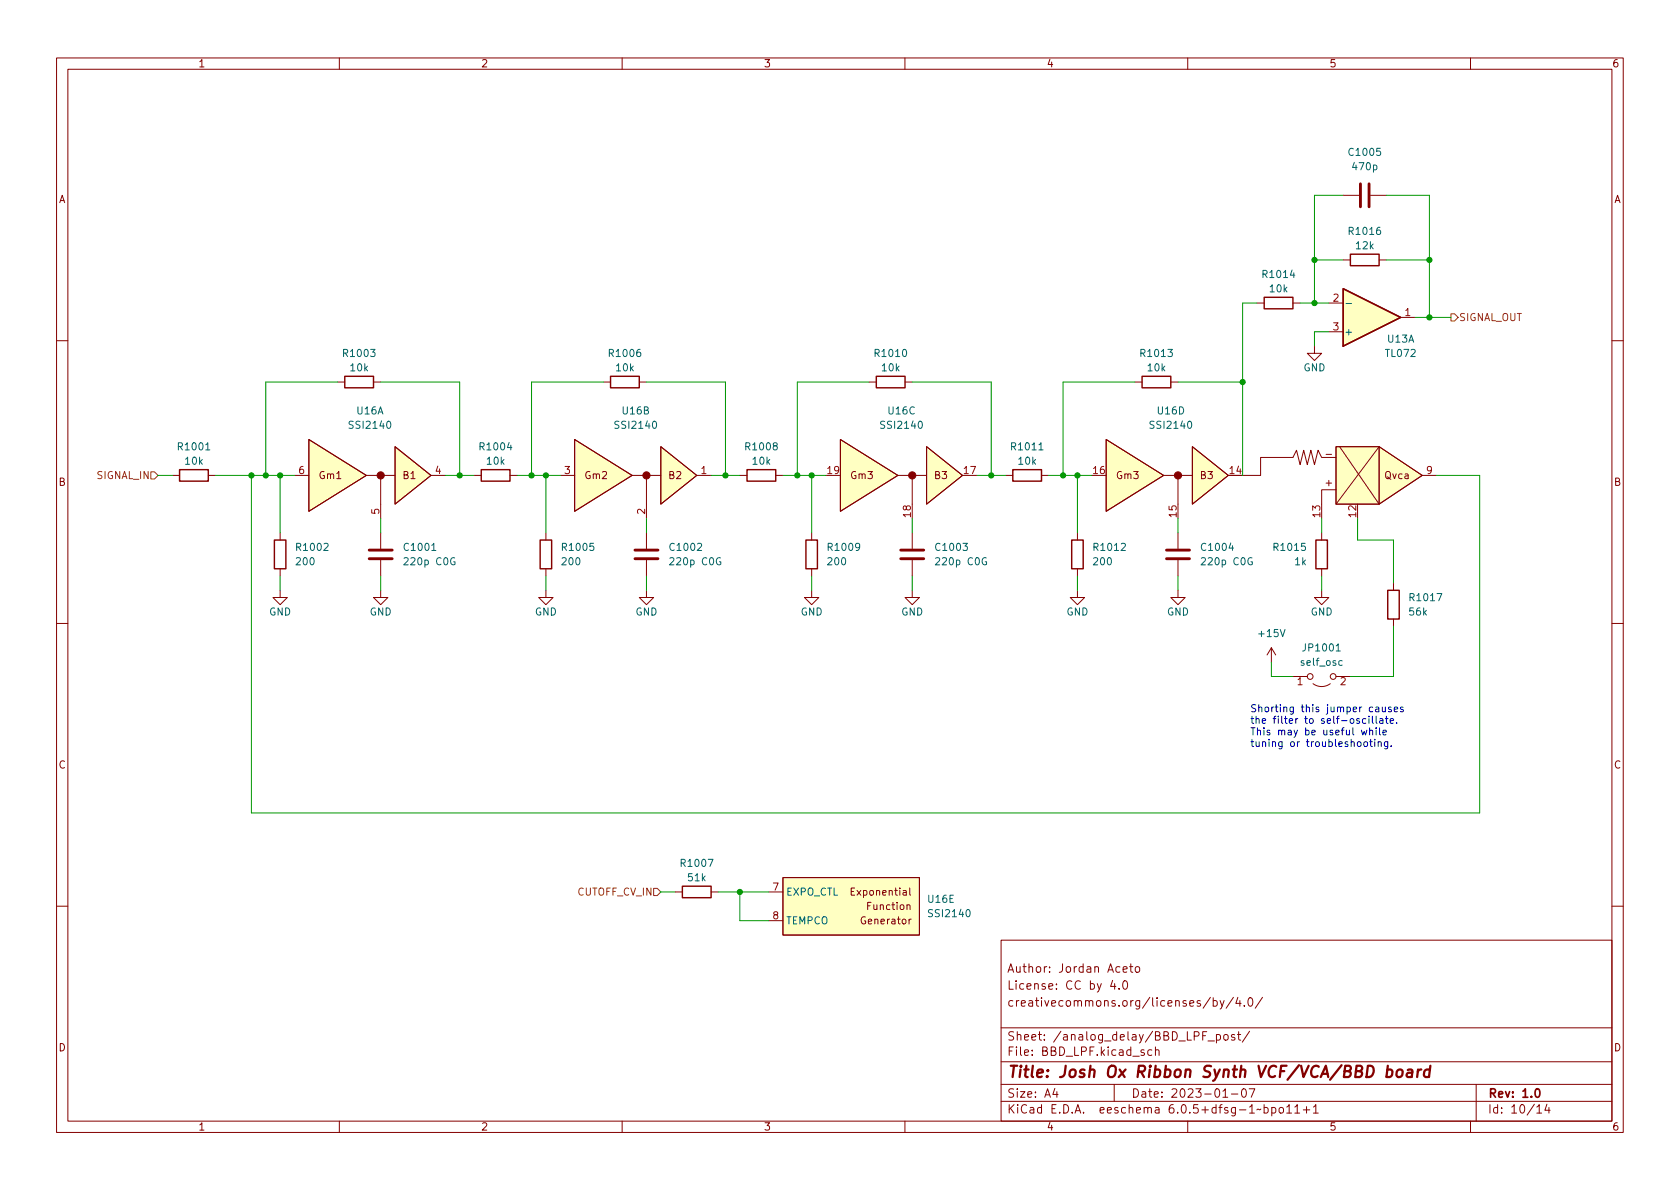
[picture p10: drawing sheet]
<svg xmlns="http://www.w3.org/2000/svg" width="297mm" height="210mm" viewBox="0 0 297 210" stroke-linecap="round" stroke-linejoin="round" font-family="sans-serif">
<g fill="none" stroke="#840000" stroke-width=".18">
<path d="M10 10.2h277v190.1h-277zM12 12.2h273v186.1h-273zM60 10.2v2M110 10.2v2M160 10.2v2M210 10.2v2M260 10.2v2M237.5 34.5h2.8M242.3 34.5h2.8M222.2 53.6h1.3M228.6 53.6h1.3M234.9 53.6h2.6"/>
<path d="M234.9 58.7h2.6M237.5 46h1.3M243.8 46h1.3M247.6 56.1h2.6M10 60.2h2M54.6 77.7l10.2 6.4-10.2 6.3zM59.7 67.6h1.3M66 67.6h1.3M69.8 79l6.4 5.1-6.4 5zM101.6 77.7l10.2 6.4-10.2 6.3zM106.7 67.6h1.2M113 67.6h1.3"/>
<path d="M116.8 79l6.4 5.1-6.4 5zM148.6 77.7l10.1 6.4-10.1 6.3zM153.7 67.6h1.2M160 67.6h1.3M163.8 79l6.4 5.1-6.4 5zM195.6 77.7l10.1 6.4-10.1 6.3zM200.7 67.6h1.2M207 67.6h1.3M210.8 79l6.4 5.1-6.4 5zM232.4 61.2v1.3h1.3l-1.3 1.2-1.3-1.2h1.3M236.9 79l6.9 10.1h-7.6v-10.1h7.6l-7.6 10.1M243.8 79l7.7 5.1-7.7 5z"/>
<path d="M285 60.2h2M30.5 84.1h1.2M36.8 84.1h1.3M49.5 94.2v1.3M52.1 84.1h2.5M64.8 84.1h2.5M67.3 94.2v2.8M67.3 99.1v2.7M69.8 84.1h-2.5v7.6M76.2 84.1h2.5M83.8 84.1h1.3M90.2 84.1h1.2"/>
<path d="M96.5 94.2v1.3M99.1 84.1h2.5M111.8 84.1h2.5M114.3 94.2v2.8M114.3 99.1v2.7M116.8 84.1h-2.5v7.6M123.2 84.1h2.5M130.8 84.1h1.3M137.2 84.1h1.2M143.5 94.2v1.3M158.7 84.1h2.6M161.3 94.2v2.8"/>
<path d="M161.3 99.1v2.7M163.8 84.1h-2.5v5M177.8 84.1h1.3M184.1 84.1h1.3M190.5 94.2v1.3M205.7 84.1h2.6M208.3 94.2v2.8M208.3 99.1v2.7M210.8 84.1h-2.5v5M233.7 94.2v1.3M236.2 80.9h-2.5l-.7-1.3-.6 2.6-.6-2.6-.7 2.6-.6-2.6-.6 2.6-.7-2.6-.6 1.3h-5.7v3.2h-3.2M236.2 86.6h-2.5v2.5"/>
<path d="M251.5 84.1h2.5M10 110.2h2M49.5 104.4v1.3h1.3l-1.3 1.2-1.2-1.2h1.2M49.5 100.6v1.2M67.3 104.4v1.3h1.3l-1.3 1.2-1.3-1.2h1.3M96.5 104.4v1.3h1.3l-1.3 1.2-1.3-1.2h1.3M96.5 100.6v1.2M114.3 104.4v1.3h1.3l-1.3 1.2-1.3-1.2h1.3M143.5 104.4v1.3h1.3l-1.3 1.2-1.3-1.2h1.3M143.5 100.6v1.2M161.3 104.4v1.3h1.3l-1.3 1.2-1.3-1.2h1.3M190.5 104.4v1.3h1.3l-1.3 1.2-1.3-1.2h1.3"/>
<path d="M190.5 100.6v1.2M208.3 104.4v1.3h1.2l-1.2 1.2-1.3-1.2h1.3M224.8 114.5l-.8 1.3M224.8 114.5v2.6M224.8 114.5l.8 1.3M228.6 119.6h2.5M233.7 104.4v1.3h1.2l-1.2 1.2-1.3-1.2h1.3M233.7 100.6v1.2M236.2 119.6h2.6M246.4 103.1v1.3M246.4 109.5v1.2M285 110.2h2"/>
<path d="M232.2 120.9a2.54 2.54 0 0 0 3 0M119.4 157.7h1.2M125.7 157.7h1.3M135.9 157.7h2.5M138.4 155.2h24.2v10.1h-24.2zM160.8 157v1.1l.2 .2M10 160.2h2M135.9 162.8h2.5M160.4 160.1l.1-.1 .3 .1 .1 .7M161.1 162.5l-.4 .3M177 166.3h108v32h-108zM196.7 173.4l-.3 1h.9"/>
<path d="M197.1 173.9v1M197.9 174.8v.1M198.6 171.4l.7-.1-.1-.3-.4-.1-.2 .2v.8h.6M198.6 173.6l.3-.2a.81 .81 0 0 1 .5 .7 .81 .81 0 0 1-.3 .8h-.1a.81 .81 0 0 1-.4-1.3zM199.7 170.9h.6M199.9 170.4v1.3l.4 .2M200.9 171l.3-.1 .3 .3v.4l-.3 .3h-.3l-.2-.3v-.4zM214 176.4l-1.3 1.9M214.5 177l.4-.1 .3 .3v.4l-.1 .3h-.6M214.5 176.4v1.5M215.7 176.9l.4 1M216.4 176.9l-.5 1.4-.2 .1"/>
<path d="M218.1 176.4l-1.3 1.9M218.9 176.4l-.4 1h.9M219.2 176.9v1M220 177.8v.1M220.8 176.6l.2-.2a.81 .81 0 0 1 .6 .7 .81 .81 0 0 1-.3 .8h-.2a.81 .81 0 0 1-.3-1.3zM223.2 176.4l-1.3 1.9M285 160.2h2M60 198.3v2M110 198.3v2M160 198.3v2M177 194.8h108M177 191.8h108"/>
<path d="M177 187.8h108M177 181.8h108M186.5 192.5l-.4 1h1M186.9 193v1M197 191.8v3M202.3 185.7l-.4-.1-.2 .2 .1 .3 .5 .1v.4h-.6M203.6 185.7l-.4-.1-.3 .3v.4l.2 .3h.5M204.3 185.8l.2-.2 .4 .1v.9M204.3 185.1v1.5M210 198.3v2M213.6 184.1h1.1M215.1 183l.4-.1 .3 .3v.4l-.2 .3h-.5"/>
<path d="M215.1 182.9v1.5M216.2 194h.9M216.4 183.1l.2-.2 .5 .2v.5l-.1 .3h-.4l-.2-.1zM217.7 193.5h1.2M218.3 183l-.4-.1-.2 .2 .1 .3 .5 .1v.4h-.6M218.8 182.9h.6M219 182.4v1.3l.4 .2M219.7 192.6l.2-.1a.81 .81 0 0 1 .5 .7 .81 .81 0 0 1-.3 .8h-.1a.81 .81 0 0 1-.6-.6 .81 .81 0 0 1 .3-.8zM220.9 192.5h1l-.7 1.5M220.9 182.4l-1.3 1.9M223.5 195.9l.4-.1 .3 .3v.4l-.1 .3h-.6M223.5 195.3v1.5"/>
<path d="M224.9 195.9l.4-.1 .3 .3v.4l-.2 .3h-.5M224.9 195.8v1.5M226.3 195.9l.3-.1 .3 .3v.4l-.3 .3h-.3l-.2-.3v-.4zM227.5 195.8l.4-.5v1.5M227.5 196.8h.9M228.9 195.8l.5-.5v1.5M228.9 196.8h.9M230.4 196.3h1.2M231 195.7v1.1M232.2 195.8l.4-.5v1.5M232.2 196.8h.9M260 198.3v2"/>
<path d="M261 191.8v6.5M271.7 195.8l.5-.5v1.5M271.7 196.8h.9M273.5 195.3l-.4 1h1M273.9 195.8v1"/>
<circle cx="231.6" cy="119.6" r=".51"/>
<circle cx="235.7" cy="119.6" r=".51"/>
</g>
<path d="M271.6 192.6l.2-.1a.82 .82 0 0 1 .6 .7 .82 .82 0 0 1-.3 .8h-.2a.81 .81 0 0 1-.6-.6 .81 .81 0 0 1 .3-.8z" fill="none" stroke="#840000" stroke-width=".3"/>
<path d="M245.3 189.2l.2-.1 .5 .1 .2 .3-.1 .6a.66 .66 0 0 1-1 .3M245.4 188.5l-.3 2M247.1 189.3a.52 .52 0 0 1 .5-.2 .52 .52 0 0 1 .4 .4l-.1 .6a.55 .55 0 0 1-.5 .4 .55 .55 0 0 1-.5-.4zM248.9 189.2l.2-.1 .6 .1-.1 1.3M249.7 189.6l-.7 .1a.4 .4 0 0 0-.3 .3 .4 .4 0 0 0 .2 .5l.7-.1M250.7 189.1l-.1 1.4M251.3 189.1l-.4 .1-.2 .3M252.8 189.2a.66 .66 0 0 0-1 .3v.6l.1 .3 .2 .1 .6-.1M252.9 188.5l-.2 2" fill="none" stroke="#840000" stroke-width=".4"/>
<g fill="none" stroke="#840000" stroke-width=".25">
<path d="M223.5 52.6h5.1v2h-5.1zM237.5 51l10.1 5.1-10.1 5.1zM238.8 45h5v2h-5zM61 66.5h5v2.1h-5zM107.9 66.5h5.1v2.1h-5.1zM154.9 66.5h5.1v2.1h-5.1zM201.9 66.5h5.1v2.1h-5.1zM31.7 83.1h5.1v2h-5.1zM48.5 95.5h2v5.1h-2zM85.1 83.1h5.1v2h-5.1zM95.5 95.5h2v5.1h-2zM132.1 83.1h5.1v2h-5.1z"/>
<path d="M142.5 95.5h2v5.1h-2zM179.1 83.1h5v2h-5zM189.5 95.5h2v5.1h-2zM232.7 95.5h2v5.1h-2zM245.4 104.4h2v5.1h-2zM120.6 156.7h5.1v2h-5.1z"/>
</g>
<g fill="#ffffc2" stroke="#ffffc2" stroke-width=".18">
<path d="M237.5 51l10.1 5.1-10.1 5.1z"/>
<path d="M195.6 77.7l10.1 6.4-10.1 6.3z"/>
<path d="M236.2 79h7.6v10.1h-7.6z"/>
<path d="M243.8 79l7.7 5.1-7.7 5z"/>
<path d="M210.8 79l6.4 5.1-6.4 5z"/>
<path d="M54.6 77.7l10.2 6.4-10.2 6.3z"/>
<path d="M69.8 79l6.4 5.1-6.4 5z"/>
<path d="M101.6 77.7l10.2 6.4-10.2 6.3z"/>
<path d="M116.8 79l6.4 5.1-6.4 5z"/>
<path d="M148.6 77.7l10.1 6.4-10.1 6.3z"/>
<path d="M163.8 79l6.4 5.1-6.4 5z"/>
<path d="M138.4 155.2h24.2v10.1h-24.2z"/>
</g>
<path d="M238 53.7h1M80.4 98.7a.59 .59 0 0 0-.7 .5 .59 .59 0 0 0 .7 .6l.1-.5h-.3M127.4 98.7a.59 .59 0 0 0-.8 .5 .59 .59 0 0 0 .8 .6v-.5h-.2M174.4 98.7a.59 .59 0 0 0-.8 .5 .59 .59 0 0 0 .8 .6v-.5h-.2M221.4 98.7a.59 .59 0 0 0-.8 .5 .59 .59 0 0 0 .8 .6v-.5h-.2M236.3 115.1h.7M237.3 116.9l-.4-.1-.2 .3 .1 .5h.5" fill="none" stroke="#006464" stroke-width=".18"/>
<path d="M240.5 32.5v4.1M242.1 32.5v4.1M65.3 98.8h4M65.3 97.3h4M112.3 98.8h4M112.3 97.3h4M159.3 98.8h4M159.3 97.3h4M206.2 98.8h4.1M206.2 97.3h4.1" fill="none" stroke="#840000" stroke-width=".51"/>
<g fill="#840000" stroke="#840000" stroke-width=".18">
<circle cx="208.3" cy="84.1" r=".63"/>
<circle cx="67.3" cy="84.1" r=".63"/>
<circle cx="114.3" cy="84.1" r=".63"/>
<circle cx="161.3" cy="84.1" r=".63"/>
</g>
<path d="M256.5 55.5h.7l.6 .6-.6 .7h-.7zM26.7 83.4h.6l.6 .7-.6 .6h-.6zM115.6 157.1h.6l.6 .6-.6 .7h-.6z" fill="none" stroke="#725600" stroke-width=".18"/>
<g fill="none" stroke="#0000c2" stroke-width=".18">
<path d="M240.7 129.1l.3 .9 .2-.6 .2 .6 .3-.9M241.3 131.2h.3l.2 .2v.4l-.2 .2-.3-.1-.2-.1zM241.5 127.1h-.4l-.2 .2 .1 .6h.5M242 127.1v.8M242.2 129.2l.1-.1 .3 .1 .1 .8M242.2 128.7v1.3M242.2 131.2h.4M242.3 130.7v1.1l.3 .2M242.6 126.6v1.1l.2 .2M243.1 130.7v.2M243.1 131.2v.8M243.3 125.1h.4l.1 .8"/>
<path d="M243.3 126.6v1.1l.2 .2M243.3 128.7v.1M243.3 129.1v.9M243.7 131.3l.2-.1h.3v.8M243.7 131.2v.8M243.8 125.3l-.4 .1-.2 .2 .2 .3 .4-.1M243.9 128.7v1.1l.2 .2M244 127.1h.5v.8M244.4 125l.1 .8 .3 .1 .1-.1M244.5 127.4h-.4l-.2 .2 .2 .3h.4M244.5 129.5l.6-.1v-.2l-.4-.1-.2 .2 .1 .6h.5M244.9 125v.9"/>
<path d="M244.9 127.1h.5M245.1 126.6v1.1l.3 .2M245.4 131.2v1l-.3 .2h-.3M245.4 131.2h-.4l-.2 .2 .1 .5h.5M245.8 127.5l.6-.1-.1-.3h-.3l-.2 .2 .1 .6h.4M246 125.1l-.3-.1-.2 .2v.2l.5 .1v.3h-.5M246 131.9v.1M246.5 125.5l.6-.2v-.2l-.4-.1-.2 .2 .1 .6h.5M246.9 127.8v.1M248.1 125.1l-.3-.1-.2 .2 .1 .2 .4 .1v.3h-.5"/>
</g>
<g fill="none" stroke="#009600" stroke-width=".18">
<path d="M237.5 34.5h-5.1v19.1M245.1 34.5h7.6v21.6M222.2 53.6h-2.5v30.5M229.9 53.6h5M232.4 46h5.1M234.9 58.7h-2.5v2.5M245.1 46h7.6M250.2 56.1h6.3M59.7 67.6h-12.7v16.5M67.3 67.6h14v16.5M106.7 67.6h-12.7v16.5M114.3 67.6h14v16.5"/>
<path d="M153.7 67.6h-12.7v16.5M161.3 67.6h14v16.5M200.7 67.6h-12.7v16.5M208.3 67.6h11.4M27.9 84.1h2.6M38.1 84.1h14M44.4 84.1v59.7h217.2v-59.7h-7.6M49.5 84.1v10.1M67.3 91.7v2.5M78.7 84.1h5.1M91.4 84.1h7.7M96.5 84.1v10.1"/>
<path d="M114.3 91.7v2.5M125.7 84.1h5.1M138.4 84.1h7.6M143.5 84.1v10.1M161.3 91.7v2.5M172.7 84.1h5.1M185.4 84.1h7.6M190.5 84.1v10.1M208.3 91.7v2.5M233.7 91.7v2.5M240 91.7v3.8h6.4v7.6M49.5 101.8v2.6"/>
<path d="M67.3 101.8v2.6M96.5 101.8v2.6M114.3 101.8v2.6M143.5 101.8v2.6M161.3 101.8v2.6M190.5 101.8v2.6M208.3 101.8v2.6M224.8 117.1v2.5h3.8M233.7 101.8v2.6M246.4 110.7v8.9h-7.6M116.8 157.7h2.6M127 157.7h8.9"/>
<path d="M130.8 157.7v5.1h5.1"/>
</g>
<g fill="#009600" stroke="#009600" stroke-width=".18">
<circle cx="175.3" cy="84.1" r=".46"/>
<circle cx="190.5" cy="84.1" r=".46"/>
<circle cx="143.5" cy="84.1" r=".46"/>
<circle cx="141" cy="84.1" r=".46"/>
<circle cx="188" cy="84.1" r=".46"/>
<circle cx="94" cy="84.1" r=".46"/>
<circle cx="49.5" cy="84.1" r=".46"/>
<circle cx="47" cy="84.1" r=".46"/>
<circle cx="44.4" cy="84.1" r=".46"/>
<circle cx="81.3" cy="84.1" r=".46"/>
<circle cx="232.4" cy="46" r=".46"/>
<circle cx="232.4" cy="53.6" r=".46"/>
<circle cx="219.7" cy="67.6" r=".46"/>
<circle cx="252.7" cy="46" r=".46"/>
<circle cx="252.7" cy="56.1" r=".46"/>
<circle cx="128.3" cy="84.1" r=".46"/>
<circle cx="130.8" cy="157.7" r=".46"/>
<circle cx="96.5" cy="84.1" r=".46"/>
</g>
<text font-size="2.8" fill="#840000" x="178" y="190.6">Title: Josh Ox Ribbon Synth VCF/VCA/BBD board</text>
<g font-size="2.1" fill="#840000">
<text x="178" y="172">Author: Jordan Aceto</text>
<text x="178" y="178">creativecommons.org/licenses/by/4.0/</text>
<text x="178" y="175">License: CC by 4.0</text>
<text x="178" y="184">Sheet: /analog_delay/BBD_LPF_post/</text>
<text x="178" y="186.7">File: BBD_LPF.kicad_sch</text>
<text x="178" y="196.9">KiCad E.D.A. eeschema 6.0.5+dfsg-1~bpo11+1</text>
<text x="178" y="194.1">Size: A4</text>
<text x="200" y="194.1">Date: 2023-01-07</text>
<text x="263" y="194.1">Rev: 1.0</text>
<text x="263" y="196.9">Id: 10/14</text>
</g>
<g font-size="1.8" fill="#840000">
<text x="35" y="11.9">1</text>
<text x="85" y="11.9">2</text>
<text x="135" y="11.9">3</text>
<text x="185" y="11.9">4</text>
<text x="235" y="11.9">5</text>
<text x="285" y="11.9">6</text>
<text x="10.3" y="35.9">A</text>
<text x="285.3" y="35.9">A</text>
<text x="234.7" y="80.9">-</text>
<text x="10.3" y="85.9">B</text>
<text x="56.5" y="84.7">Gm1</text>
<text x="71.3" y="84.7">B1</text>
<text x="103.4" y="84.7">Gm2</text>
<text x="118.2" y="84.7">B2</text>
<text x="150.4" y="84.7">Gm3</text>
<text x="165.2" y="84.7">B3</text>
<text x="197.4" y="84.7">Gm3</text>
<text x="212.2" y="84.7">B3</text>
<text x="234.4" y="86">+</text>
<text x="244.9" y="84.7">Qvca</text>
<text x="285.3" y="85.9">B</text>
<text x="10.3" y="135.9">C</text>
<text x="285.3" y="135.9">C</text>
<text x="150.7" y="158.4">Exponential</text>
<text x="153.4" y="160.9">Function</text>
<text x="152.4" y="163.4">Generator</text>
<text x="10.3" y="185.9">D</text>
<text x="285.3" y="185.9">D</text>
<text x="35" y="199.9">1</text>
<text x="85" y="199.9">2</text>
<text x="135" y="199.9">3</text>
<text x="185" y="199.9">4</text>
<text x="235" y="199.9">5</text>
<text x="285" y="199.9">6</text>
</g>
<g font-size="1.8" fill="#006464">
<text x="238.7" y="27.6">C1005</text>
<text x="239.3" y="30.1">470p</text>
<text x="238.7" y="41.5">R1016</text>
<text x="239.8" y="44.1">12k</text>
<text x="223.5" y="49.1">R1014</text>
<text x="224.6" y="51.7">10k</text>
<text x="237.6" y="59.3">+</text>
<text x="60.9" y="63.1">R1003</text>
<text x="62" y="65.7">10k</text>
<text x="107.9" y="63.1">R1006</text>
<text x="109" y="65.7">10k</text>
<text x="154.9" y="63.1">R1010</text>
<text x="156" y="65.7">10k</text>
<text x="201.9" y="63.1">R1013</text>
<text x="203" y="65.7">10k</text>
<text x="230.4" y="65.7">GND</text>
<text x="245.1" y="63.1">TL072</text>
<text x="245.4" y="60.6">U13A</text>
<text x="62" y="75.8">SSI2140</text>
<text x="63.1" y="73.3">U16A</text>
<text x="109" y="75.8">SSI2140</text>
<text x="110.1" y="73.3">U16B</text>
<text x="156" y="75.8">SSI2140</text>
<text x="157.1" y="73.3">U16C</text>
<text x="203.6" y="75.8">SSI2140</text>
<text x="204.7" y="73.3">U16D</text>
<text x="31.7" y="79.6">R1001</text>
<text x="32.8" y="82.2">10k</text>
<text x="85" y="79.6">R1004</text>
<text x="86.2" y="82.2">10k</text>
<text x="132" y="79.6">R1008</text>
<text x="133.1" y="82.2">10k</text>
<text x="179" y="79.6">R1011</text>
<text x="180.1" y="82.2">10k</text>
<text x="52.5" y="99.9">200</text>
<text x="52.6" y="97.4">R1002</text>
<text x="71.6" y="97.4">C1001</text>
<text x="71.9" y="99.9">220p C0G</text>
<text x="99.5" y="99.9">200</text>
<text x="99.6" y="97.4">R1005</text>
<text x="118.6" y="97.4">C1002</text>
<text x="118.9" y="99.9">220p C0G</text>
<text x="146.5" y="99.9">200</text>
<text x="146.6" y="97.4">R1009</text>
<text x="165.6" y="97.4">C1003</text>
<text x="165.8" y="99.9">220p C0G</text>
<text x="193.5" y="99.9">200</text>
<text x="193.6" y="97.4">R1012</text>
<text x="212.6" y="97.4">C1004</text>
<text x="212.8" y="99.9">220p C0G</text>
<text x="225.4" y="97.4">R1015</text>
<text x="229" y="99.9">1k</text>
<text x="249.4" y="106.3">R1017</text>
<text x="47.6" y="108.8">GND</text>
<text x="65.3" y="108.8">GND</text>
<text x="94.6" y="108.8">GND</text>
<text x="112.3" y="108.8">GND</text>
<text x="141.5" y="108.8">GND</text>
<text x="159.3" y="108.8">GND</text>
<text x="188.5" y="108.8">GND</text>
<text x="206.3" y="108.8">GND</text>
<text x="222.7" y="112.6">+15V</text>
<text x="231.7" y="108.8">GND</text>
<text x="249.2" y="108.8">56k</text>
<text x="230.1" y="117.7">self_osc</text>
<text x="230.6" y="115.2">JP1001</text>
<text x="120.6" y="153.3">R1007</text>
<text x="121.7" y="155.8">51k</text>
<text x="138.9" y="158.4">EXPO_CTL</text>
<text x="164.1" y="159.6">U16E</text>
<text x="138.9" y="163.4">TEMPCO</text>
<text x="164.4" y="162.2">SSI2140</text>
</g>
<g font-size="1.8" fill="#a90000">
<text x="235.7" y="53.3">2</text>
<text x="235.7" y="58.4">3</text>
<text x="248.4" y="55.9">1</text>
<text x="52.8" y="83.8">6</text>
<text x="77" y="83.8">4</text>
<text x="99.8" y="83.8">3</text>
<text x="124" y="83.8">1</text>
<text x="146.3" y="83.8">19</text>
<text x="170.5" y="83.8">17</text>
<text x="193.3" y="83.8">16</text>
<text x="217.5" y="83.8">14</text>
<text x="252.2" y="83.8">9</text>
<text x="67.1" y="90.9" transform="rotate(-90 67.1 90.9)">5</text>
<text x="114" y="90.9" transform="rotate(-90 114 90.9)">2</text>
<text x="161" y="91.4" transform="rotate(-90 161 91.4)">18</text>
<text x="208" y="91.4" transform="rotate(-90 208 91.4)">15</text>
<text x="233.4" y="91.4" transform="rotate(-90 233.4 91.4)">13</text>
<text x="239.8" y="91.4" transform="rotate(-90 239.8 91.4)">12</text>
<text x="229.4" y="121.2">1</text>
<text x="237" y="121.2">2</text>
<text x="136.7" y="157.5">7</text>
<text x="136.7" y="162.6">8</text>
</g>
<g font-size="1.8" fill="#725600">
<text x="257.9" y="56.8">SIGNAL_OUT</text>
<text x="17.1" y="84.7">SIGNAL_IN</text>
<text x="102.1" y="158.4">CUTOFF_CV_IN</text>
</g>
<g font-size="1.8" fill="#0000c2">
<text x="221" y="125.9">Shorting this jumper causes</text>
<text x="221" y="128">the filter to self-oscillate.</text>
<text x="221" y="130">This may be useful while</text>
<text x="221" y="132.1">tuning or troubleshooting.</text>
</g>
</svg>
